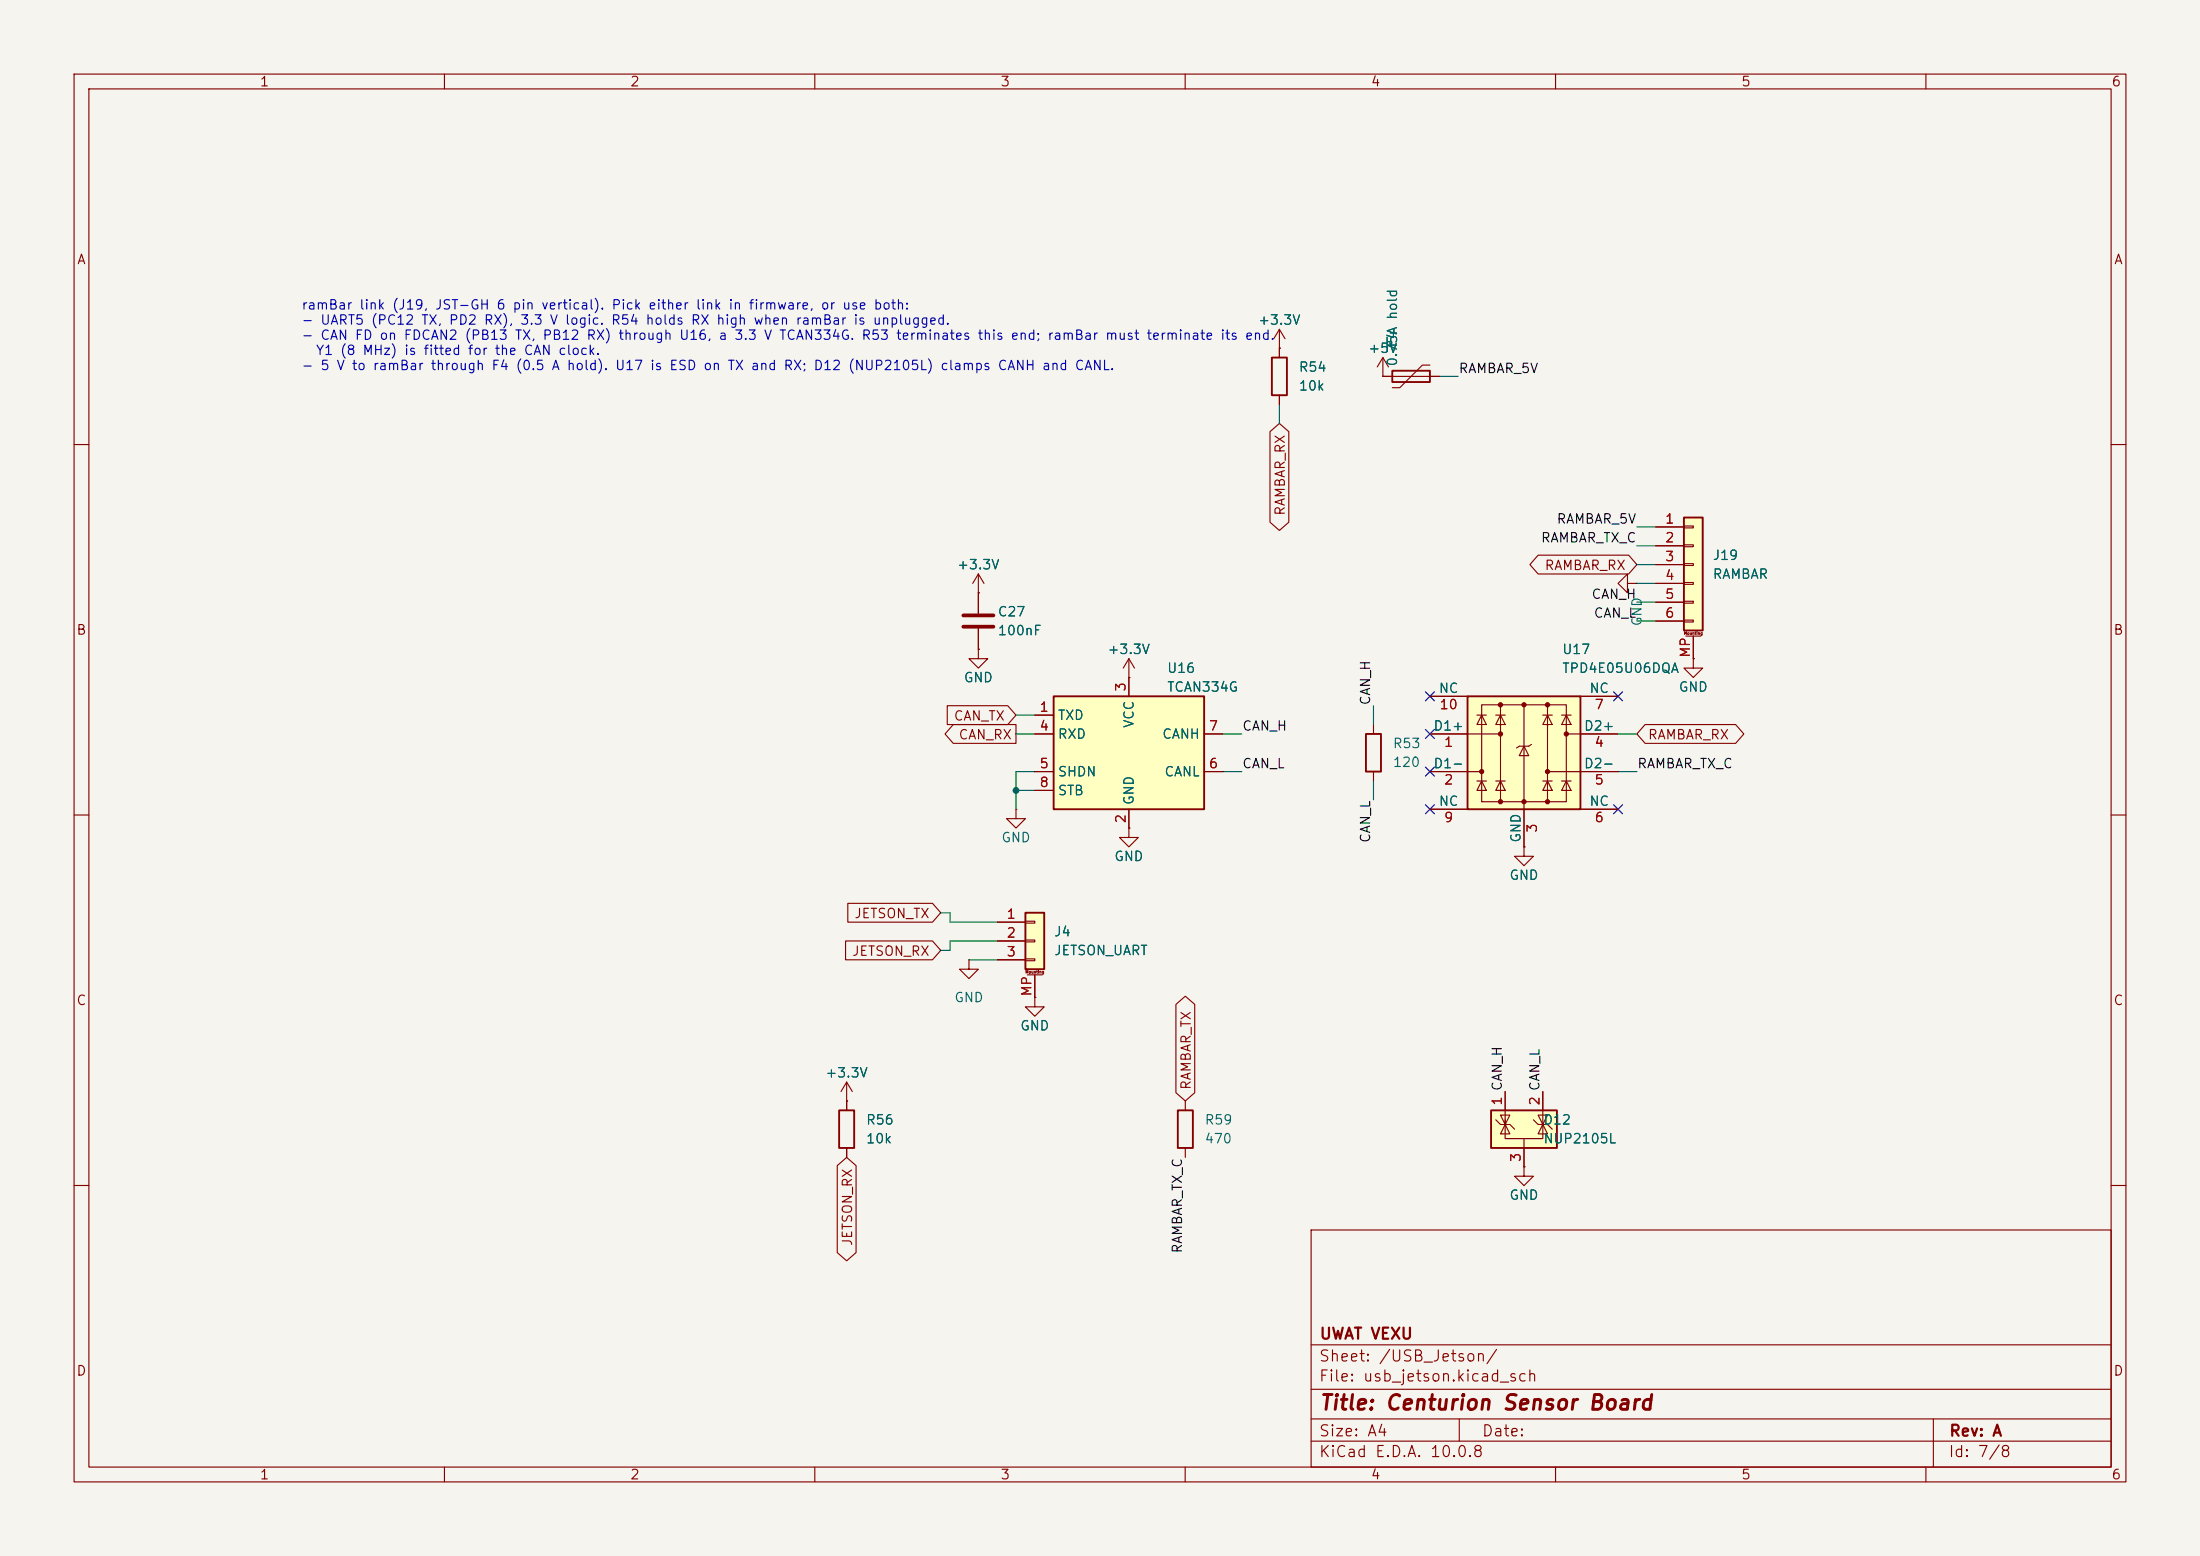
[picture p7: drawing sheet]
<svg xmlns="http://www.w3.org/2000/svg" width="297mm" height="210mm" viewBox="0 0 297 210" stroke-linecap="round" stroke-linejoin="round" font-family="sans-serif">
<path d="M0 0h297v210h-297z" fill="#f5f4ef" stroke="#f5f4ef" stroke-width=".14"/>
<g fill="none" stroke="#840000" stroke-width=".15">
<path d="M10 10h277v190h-277zM12 12h273v186h-273zM60 10v2M110 10v2M160 10v2M210 10v2M260 10v2M10 60h2M285 60h2M10 110h2M137.2 109.2v1.3h1.2l-1.2 1.3-1.3-1.3h1.3M137.2 109.2h.1"/>
<path d="M205.7 114.3v1.3h1.3l-1.3 1.2-1.2-1.2h1.2M205.7 114.3h.1M285 110h2M160 148.6v1.3M160 154.9v1.3M10 160h2M177 166h108v32h-108zM285 160h2M60 198v2M110 198v2M160 198v2M177 194.5h108"/>
<path d="M177 191.5h108M177 187.5h108M177 181.5h108M197 191.5v3M210 198v2M260 198v2M261 191.5v6.5"/>
</g>
<path d="M159 149.9h2v5h-2z" fill="none" stroke="#840000" stroke-width=".25"/>
<path d="M138.4 123.2h2.6v7.6h-2.6z" fill="#ffffc2"/>
<path d="M138.4 123.2h2.6v7.6h-2.6z" fill="none" stroke="#840000" stroke-width=".25"/>
<path d="M130.8 129.5v1.3h1.3l-1.3 1.3-1.3-1.3h1.3M130.8 129.5h.1M134.6 124.5h3.8M134.6 127h3.8M134.6 129.5h3.8M138.4 124.3h1.3v.3h-1.3zM138.4 126.9h1.3v.2h-1.3zM138.4 129.4h1.3v.3h-1.3zM138.7 131.6h2M139.7 131.6v3" fill="none" stroke="#840000" stroke-width=".15"/>
<path d="M201.3 149.9h8.9v5h-8.9z" fill="#ffffc2"/>
<path d="M184.4 99.1h2v5h-2zM201.3 149.9h8.9v5h-8.9z" fill="none" stroke="#840000" stroke-width=".25"/>
<g fill="none" stroke="#840000" stroke-width=".15">
<path d="M219.7 78.7v-1.2l-1.3 1.2 1.3 1.3v-1.3h1.3M221 78.7h.1M185.4 97.8v1.3M152.4 111.8v1.2h1.3l-1.3 1.3-1.3-1.3h1.3M152.4 111.8h.1M185.4 104.1v1.3M201.9 151.1l.7 .7h1.2l.7 .6M203.2 151.8v1.9h5.1v-1.9M203.2 151.8l.6 1.2h-1.2zM203.2 151.1v.7l.6-1.3h-1.2l.6 1.3M203.2 147.3v4.5M205.7 157.5v1.3h1.3l-1.3 1.2-1.2-1.2h1.2"/>
<path d="M205.7 157.5h.1M205.7 153.7v3.8M207 151.1l.6 .7h1.3l.6 .6M207.6 150.5h1.3l-.6 1.3zM208.3 151.8l.6 1.2h-1.3zM208.3 147.3v4.5"/>
</g>
<path d="M198.1 94h15.3v15.2h-15.3z" fill="#ffffc2"/>
<g fill="none" stroke="#840000" stroke-width=".15">
<path d="M172.7 47v1.3M172.7 53.3v1.3M186.7 50.8h.1M186.7 50.8h7.6M186.7 48.3l-.8 1.2M186.7 48.3l.8 1.2M186.7 48.3v2.5M193 49.3h-1l-3 3h-1M132.1 77.5v5.3M132.1 77.5l-.8 1.2M132.1 77.5l.7 1.2M132.1 80h.1"/>
<path d="M132.1 87.6v1.3h1.2l-1.2 1.3-1.3-1.3h1.3M132.1 87.6h.1M132.1 84.8v2.8M152.4 91.4h.1M152.4 88.9l-.8 1.3M152.4 88.9l.8 1.3M152.4 88.9v2.5M193 99.1h9.6M193 94h5.1M199.4 96.5h1.3M200 95.1h11.5v13.1h-11.5zM200 96.5l.7 1.3h-1.3z"/>
<path d="M201.9 96.5h1.3M202.6 96.5l.6 1.3h-1.3zM202.6 95.1v13.1M205.7 95.1v19.2M208.3 96.5h1.2M208.9 96.5l.6 1.3h-1.2zM208.9 95.1v13.1M210.8 96.5h1.3M211.5 96.5l.6 1.3h-1.3zM211.5 99.1h6.9M213.4 94h5M193 104.1h7"/>
<path d="M193 109.2h5.1M199.4 105.4h1.3M200 105.4l.7 1.3h-1.3zM201.9 105.4h1.3M202.6 105.4l.6 1.3h-1.3zM205.7 100.7l.7 1.3h-1.3zM206.8 100.5l-.4 .2h-1.3l-.4 .3M208.3 105.4h1.2M208.9 105.4l.6 1.3h-1.2zM208.9 104.1h9.5M210.8 105.4h1.3M211.5 105.4l.6 1.3h-1.3z"/>
<path d="M213.4 109.2h5M114.3 148.6h.1M114.3 146.1v3.8M114.3 154.9v1.3M114.3 146.1l-.8 1.2M114.3 146.1l.8 1.2"/>
</g>
<path d="M171.7 48.3h2v5h-2zM188 50h5v1.6h-5zM198.1 94h15.3v15.2h-15.3zM113.3 149.9h2v5h-2z" fill="none" stroke="#840000" stroke-width=".25"/>
<g fill="#840000" stroke="#840000" stroke-width=".15">
<circle cx="200" cy="104.1" r=".28"/>
<circle cx="202.6" cy="95.1" r=".28"/>
<circle cx="202.6" cy="99.1" r=".28"/>
<circle cx="202.6" cy="108.2" r=".28"/>
<circle cx="205.7" cy="95.1" r=".28"/>
<circle cx="205.7" cy="108.2" r=".28"/>
<circle cx="208.9" cy="95.1" r=".28"/>
<circle cx="208.9" cy="104.1" r=".28"/>
<circle cx="208.9" cy="108.2" r=".28"/>
<circle cx="211.5" cy="99.1" r=".28"/>
</g>
<path d="M130 83.1h4.1M130 84.6h4.1" fill="none" stroke="#840000" stroke-width=".51"/>
<path d="M142.2 94h20.4v15.2h-20.4z" fill="#ffffc2"/>
<path d="M142.2 94h20.4v15.2h-20.4z" fill="none" stroke="#840000" stroke-width=".25"/>
<path d="M139.7 96.5h2.5M139.7 99.1h2.5M152.4 91.4v2.6M162.6 99.1h2.5M139.7 104.1h2.5M139.7 106.7h2.5M152.4 109.2v2.6M162.6 104.1h2.5" fill="none" stroke="#840000" stroke-width=".15"/>
<path d="M227.3 69.9h2.6v15.2h-2.6z" fill="#ffffc2"/>
<path d="M227.3 69.9h2.6v15.2h-2.6z" fill="none" stroke="#840000" stroke-width=".25"/>
<g fill="none" stroke="#840000" stroke-width=".15">
<path d="M171.4 58.3l1.3-1.1 1.3 1.1v12.2l-1.3 1.1-1.3-1.1zM172.7 47h.1M172.7 44.5l-.7 1.2M172.7 44.5l.8 1.2M172.7 44.5v3.8M172.7 53.3v1.3M186.7 50.8h.1M186.7 50.8h1.3M193 50.8h1.3M207.6 74.9h12.3l1.1 1.3-1.1 1.3h-12.3l-1.1-1.3zM223.5 71.1h3.8M223.5 73.7h3.8"/>
<path d="M223.5 76.2h3.8M223.5 78.7h3.8M227.3 71h1.3v.2h-1.3zM227.3 73.5h1.3v.3h-1.3zM227.3 76.1h1.3v.2h-1.3zM227.3 78.6h1.3v.3h-1.3zM127.9 95.2h8.1l1.2 1.3-1.2 1.3h-8.1zM128.7 97.8h8.5v2.5h-8.5l-1.1-1.2zM132.1 80h.1M132.1 87.6h.1M132.1 80v2.8M132.1 84.8v2.8"/>
<path d="M139.7 96.5h2.5M139.7 99.1h2.5M152.4 91.4h.1M152.4 91.4v2.6M162.6 99.1h2.5M193 99.1h5.1M193 94h5.1M213.4 99.1h5M213.4 94h5M222.1 97.8h12.2l1.1 1.3-1.1 1.2h-12.2l-1.1-1.2zM223.5 81.3h3.8M223.5 83.8h3.8"/>
<path d="M227.3 81.2h1.3v.2h-1.3zM227.3 83.7h1.3v.2h-1.3zM227.6 85.9h2M228.6 88.9v1.3h1.3l-1.3 1.2-1.3-1.2h1.3M228.6 88.9h.1M228.6 85.9v3M139.7 104.1h2.5M139.7 106.7h2.5M152.4 111.8h.1M152.4 109.2v2.6M162.6 104.1h2.5M193 104.1h5.1"/>
<path d="M193 109.2h5.1M205.7 114.3h.1M205.7 109.2v5.1M213.4 104.1h5M213.4 109.2h5M114.2 127h11.7l1.1 1.3-1.1 1.2h-11.7zM114.5 121.9h11.4l1.1 1.3-1.1 1.3h-11.4zM134.6 124.5h3.8M134.6 127h3.8M134.6 129.5h3.8M139.7 134.6v1.3h1.3l-1.3 1.3-1.3-1.3h1.3M139.7 134.6h.1"/>
<path d="M139.7 131.6v3M158.7 135.6l1.3-1.1 1.3 1.1v11.9l-1.3 1.1-1.3-1.1zM113 157.3l1.3-1.1 1.3 1.1v11.8l-1.3 1.1-1.3-1.1zM114.3 148.6h.1M114.3 148.6v1.3M114.3 154.9v1.3M203.2 147.3v2.6M205.7 157.5h.1M205.7 154.9v2.6M208.3 147.3v2.6"/>
</g>
<g fill="none" stroke="#009600" stroke-width=".15">
<path d="M172.7 54.6v2.6M194.3 50.8h2.5M221 76.2h2.5M221 71.1h2.5M221 73.7h2.5M221 78.7h2.5M137.2 96.5h2.5M137.2 99.1h2.5M165.1 99.1h2.5M185.4 95.3v2.5M218.4 99.1h2.6M221 83.8h2.5"/>
<path d="M221 81.3h2.5M137.2 106.7h2.5M139.7 104.1h-2.5v5.1M165.1 104.1h2.5M185.4 105.4v2.6M218.4 104.1h2.6M127 123.2h1.3v1.3h6.3M130.8 129.5h3.8M134.6 127h-6.3v1.3h-1.3"/>
</g>
<path d="M192.4 98.5l1.2 1.2M192.4 93.4l1.2 1.2M193.6 98.5l-1.2 1.2M193.6 93.4l-1.2 1.2M217.8 93.4l1.2 1.2M219 93.4l-1.2 1.2M192.4 108.6l1.2 1.2M192.4 103.5l1.2 1.2M193.6 108.6l-1.2 1.2M193.6 103.5l-1.2 1.2M217.8 108.6l1.2 1.2M219 108.6l-1.2 1.2" fill="none" stroke="#000084" stroke-width=".15"/>
<circle cx="137.2" cy="106.7" r=".46" fill="#009600"/>
<text font-size="2" fill="#840000" x="178" y="190.8">Title: Centurion Sensor Board</text>
<g font-size="1.5" fill="#840000">
<text x="178" y="184.1">Sheet: /USB_Jetson/</text>
<text x="178" y="181.1">UWAT VEXU</text>
<text x="178" y="186.8">File: usb_jetson.kicad_sch</text>
<text x="178" y="197">KiCad E.D.A. 10.0.8</text>
<text x="178" y="194.2">Size: A4</text>
<text x="200" y="194.2">Date:</text>
<text x="263" y="197">Id: 7/8</text>
<text x="263" y="194.2">Rev: A</text>
</g>
<g font-size="1.3" fill="#840000">
<text x="35" y="12">1</text>
<text x="85" y="12">2</text>
<text x="135" y="12">3</text>
<text x="185" y="12">4</text>
<text x="235" y="12">5</text>
<text x="285" y="12">6</text>
<text x="10.3" y="36">A</text>
<text x="285.3" y="36">A</text>
<text x="173.8" y="69.7" transform="rotate(-90 173.8 69.7)">RAMBAR_RX</text>
<text x="208.4" y="77.3">RAMBAR_RX</text>
<text x="10.2" y="86">B</text>
<text x="285.2" y="86">B</text>
<text x="128.7" y="97.6">CAN_TX</text>
<text x="129.3" y="100.1">CAN_RX</text>
<text x="222.4" y="100.1">RAMBAR_RX</text>
<text x="115.2" y="124.2">JETSON_TX</text>
<text x="114.9" y="129.3">JETSON_RX</text>
<text x="10.2" y="136">C</text>
<text x="285.2" y="136">C</text>
<text x="161.1" y="147.2" transform="rotate(-90 161.1 147.2)">RAMBAR_TX</text>
<text x="115.4" y="168.3" transform="rotate(-90 115.4 168.3)">JETSON_RX</text>
<text x="10.2" y="186">D</text>
<text x="285.2" y="186">D</text>
<text x="35" y="200">1</text>
<text x="85" y="200">2</text>
<text x="135" y="200">3</text>
<text x="185" y="200">4</text>
<text x="235" y="200">5</text>
<text x="285" y="200">6</text>
</g>
<g font-size="1.3" fill="#0000c2">
<text x="40.6" y="42.1">ramBar link (J19, JST-GH 6 pin vertical). Pick either link in firmware, or use both:</text>
<text x="40.6" y="44.1">- UART5 (PC12 TX, PD2 RX), 3.3 V logic. R54 holds RX high when ramBar is unplugged.</text>
<text x="40.6" y="46.2">- CAN FD on FDCAN2 (PB13 TX, PB12 RX) through U16, a 3.3 V TCAN334G. R53 terminates this end; ramBar must terminate its end.</text>
<text x="40.6" y="50.3">- 5 V to ramBar through F4 (0.5 A hold). U17 is ESD on TX and RX; D12 (NUP2105L) clamps CANH and CANL.</text>
<text x="42.5" y="48.2">Y1 (8 MHz) is fitted for the CAN clock.</text>
</g>
<g font-size="1.3" fill="#006464">
<text x="169.8" y="44.1">+3.3V</text>
<text x="184.6" y="48">+5V</text>
<text x="188.9" y="47" transform="rotate(-90 188.9 47)">F4</text>
<text x="175.2" y="50.5">R54</text>
<text x="175.2" y="53">10k</text>
<text x="188.9" y="49.5" transform="rotate(-90 188.9 49.5)">0.75A hold</text>
<text x="129.1" y="77.2">+3.3V</text>
<text x="231.1" y="75.9">J19</text>
<text x="134.6" y="83.5">C27</text>
<text x="231.1" y="78.4">RAMBAR</text>
<text x="134.6" y="86.1">100nF</text>
<text x="149.4" y="88.6">+3.3V</text>
<text x="210.8" y="88.6">U17</text>
<text x="221.9" y="84.6" transform="rotate(-90 221.9 84.6)">GND</text>
<text x="130" y="92.4">GND</text>
<text x="157.5" y="91.1">U16</text>
<text x="157.5" y="93.7">TCAN334G</text>
<text x="194.2" y="93.8">NC</text>
<text x="210.8" y="91.1">TPD4E05U06DQA</text>
<text x="214.5" y="93.8">NC</text>
<text x="226.5" y="93.7">GND</text>
<text x="142.7" y="97.5">TXD</text>
<text x="142.7" y="100">RXD</text>
<text x="153.4" y="98.3" transform="rotate(-90 153.4 98.3)">VCC</text>
<text x="156.8" y="100">CANH</text>
<text x="187.9" y="101.3">R53</text>
<text x="193.4" y="98.9">D1+</text>
<text x="213.7" y="98.9">D2+</text>
<text x="142.7" y="105.1">SHDN</text>
<text x="142.7" y="107.6">STB</text>
<text x="157.1" y="105.1">CANL</text>
<text x="187.9" y="103.8">120</text>
<text x="193.4" y="104">D1-</text>
<text x="213.7" y="104">D2-</text>
<text x="135.1" y="114">GND</text>
<text x="153.4" y="108.7" transform="rotate(-90 153.4 108.7)">GND</text>
<text x="194.2" y="109.1">NC</text>
<text x="205.6" y="113.8" transform="rotate(-90 205.6 113.8)">GND</text>
<text x="214.5" y="109.1">NC</text>
<text x="150.3" y="116.5">GND</text>
<text x="203.7" y="119.1">GND</text>
<text x="142.2" y="126.7">J4</text>
<text x="142.2" y="129.2">JETSON_UART</text>
<text x="128.7" y="135.6">GND</text>
<text x="137.6" y="139.4">GND</text>
<text x="111.3" y="145.7">+3.3V</text>
<text x="116.8" y="152.1">R56</text>
<text x="116.8" y="154.6">10k</text>
<text x="162.5" y="152.1">R59</text>
<text x="162.5" y="154.6">470</text>
<text x="208.3" y="152.1">D12</text>
<text x="208.3" y="154.6">NUP2105L</text>
<text x="203.7" y="162.3">GND</text>
</g>
<g font-size="1.3" fill="#0f0f0f">
<text x="196.8" y="50.7">RAMBAR_5V</text>
<text x="210" y="71">RAMBAR_5V</text>
<text x="207.9" y="73.5">RAMBAR_TX_C</text>
<text x="214.8" y="81.2">CAN_H</text>
<text x="215.1" y="83.7">CAN_L</text>
<text x="185.3" y="95.3" transform="rotate(-90 185.3 95.3)">CAN_H</text>
<text x="167.6" y="98.9">CAN_H</text>
<text x="167.6" y="104">CAN_L</text>
<text x="221" y="104">RAMBAR_TX_C</text>
<text x="185.3" y="113.9" transform="rotate(-90 185.3 113.9)">CAN_L</text>
<text x="159.9" y="169.3" transform="rotate(-90 159.9 169.3)">RAMBAR_TX_C</text>
</g>
<g font-size="1.3" fill="#a90000">
<text x="224.7" y="71">1</text>
<text x="224.7" y="73.5">2</text>
<text x="224.7" y="76.1">3</text>
<text x="224.7" y="78.6">4</text>
<text x="224.7" y="81.1">5</text>
<text x="224.7" y="83.7">6</text>
<text x="228.5" y="88.9" transform="rotate(-90 228.5 88.9)">MP</text>
<text x="152.3" y="93.4" transform="rotate(-90 152.3 93.4)">3</text>
<text x="140.2" y="96.4">1</text>
<text x="140.2" y="98.9">4</text>
<text x="163.1" y="98.9">7</text>
<text x="194.2" y="96">10</text>
<text x="194.8" y="101.1">1</text>
<text x="215.2" y="101.1">4</text>
<text x="215.2" y="96">7</text>
<text x="140.2" y="104">5</text>
<text x="140.2" y="106.5">8</text>
<text x="163.1" y="104">6</text>
<text x="194.8" y="106.2">2</text>
<text x="215.2" y="106.2">5</text>
<text x="152.3" y="111.2" transform="rotate(-90 152.3 111.2)">2</text>
<text x="194.8" y="111.3">9</text>
<text x="207.8" y="112.5" transform="rotate(-90 207.8 112.5)">3</text>
<text x="215.2" y="111.3">6</text>
<text x="135.8" y="124.3">1</text>
<text x="135.8" y="126.9">2</text>
<text x="135.8" y="129.4">3</text>
<text x="139.6" y="134.6" transform="rotate(-90 139.6 134.6)">MP</text>
<text x="203.1" y="149.3" transform="rotate(-90 203.1 149.3)">1 CAN_H</text>
<text x="203.1" y="149.3" transform="rotate(-90 203.1 149.3)">1</text>
<text x="208.1" y="149.3" transform="rotate(-90 208.1 149.3)">2 CAN_L</text>
<text x="208.1" y="149.3" transform="rotate(-90 208.1 149.3)">2</text>
<text x="205.6" y="156.9" transform="rotate(-90 205.6 156.9)">3</text>
</g>
<g font-size=".4" fill="#840000">
<text x="227.3" y="85.8">Mounting</text>
<text x="138.4" y="131.5">Mounting</text>
</g>
</svg>
